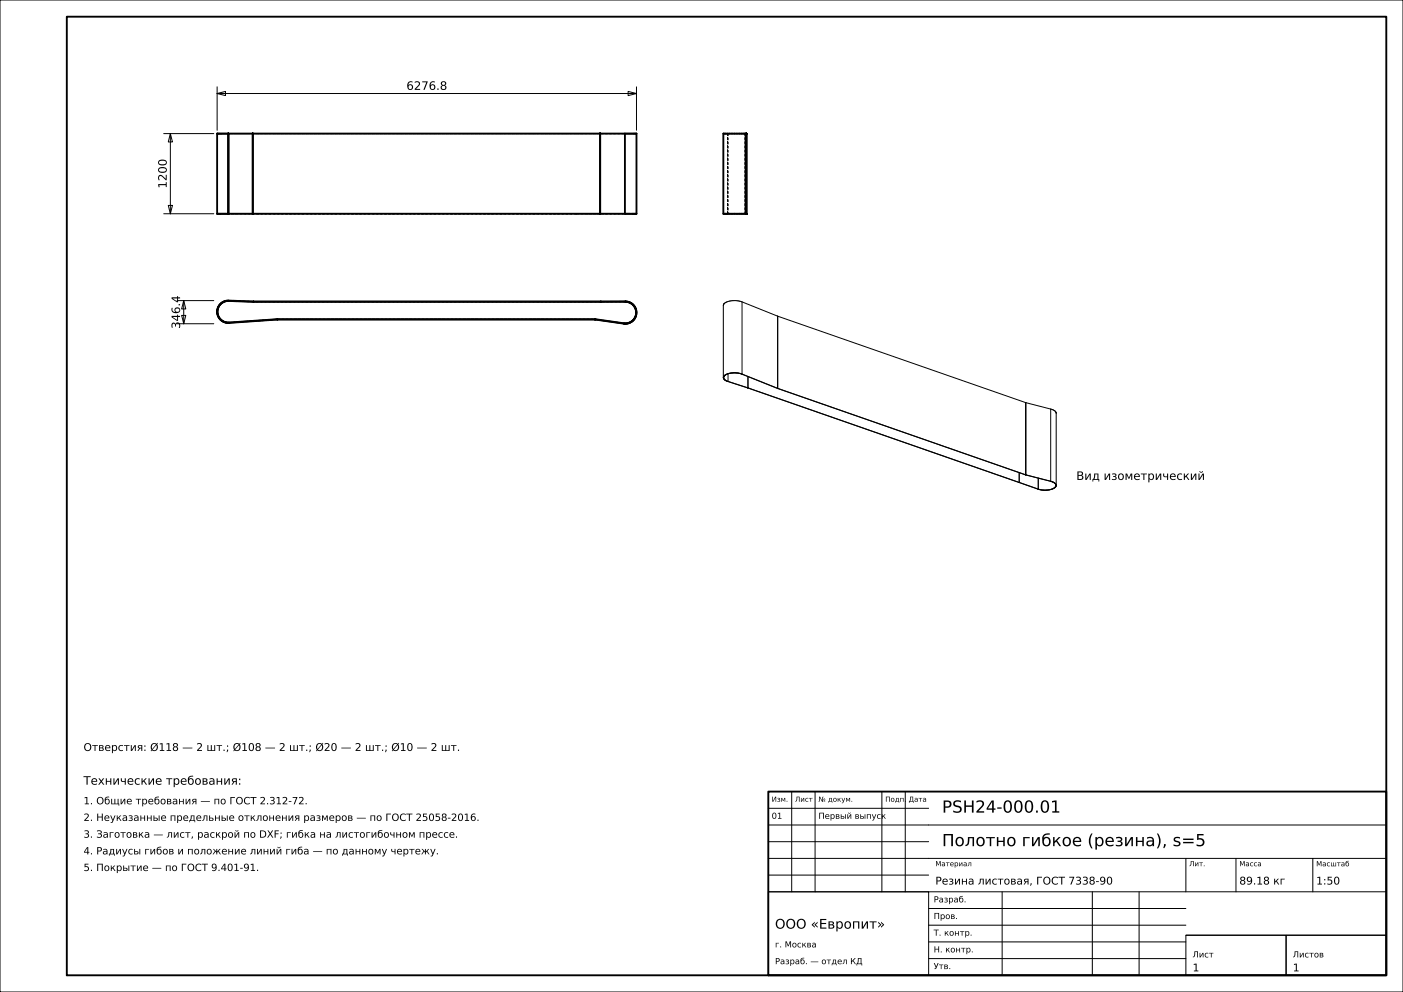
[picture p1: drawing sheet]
<svg xmlns="http://www.w3.org/2000/svg" width="420mm" height="297mm" viewBox="0 0 420 297" stroke-linecap="round" stroke-linejoin="round" font-family="sans-serif">
<g fill="none" stroke="#000" stroke-width=".3">
<path d="M0 0h420v297h-420zM49 40h15M51 40l.6 2.5h-1.2zM51 40v24M65 28l2.5-.6v1.2zM65 26v13M65 28h125.5M188 27.4l2.5 .6-2.5 .6zM190.5 26v13M49 64h15M50.4 61.5h1.2l-.6 2.5zM53 96.9h11"/>
<path d="M53 90h11M54.4 94.4h1.2l-.6 2.5zM55 90l.6 2.5h-1.2zM55 90v6.9M216.5 91.4v21.7M216.5 91.3v.1M216.6 91.2l-.1 .1M216.6 91.2h.1M216.8 90.9l-.2 .3M216.8 90.8v.1M222.1 90.4l10.7 4.2M222.1 90.4a6.1 6.1 0 0 0-5.3 .4"/>
<path d="M222.1 90.4v21.6M232.8 94.6v.1M232.8 94.6v21.7M232.8 94.7l74.2 25.8M232.8 94.7v21.6M216.5 113.1a1.5 1.5 0 0 0 1.4 1.1M216.6 113l.2 .5 .5 .4M216.7 112.9l-.1 .1M216.7 112.6l-.2 .5M216.8 112.5l-.1 .1M217.3 114l.6 .2M217.9 114.2l5.9 2"/>
<path d="M217.9 111.9l-1.1 .6M217.9 114.2l6 1.9M217.9 111.9v2.3M217.9 114.2h.1M218 111.9l-1 .5-.3 .5M218.4 111.8l-.5 .1M219 111.7h.5M219 111.7h-.5M219 111.7l-.9 .1M219.2 111.7h-.2M219.5 111.6h.2M219.7 111.6h.7"/>
<path d="M220.6 111.7l.9 .1M220.7 111.6h-.8M220.7 111.6l.9 .2M221.5 111.8l.6 .2M221.7 111.9l.4 .1M222.1 112l10.7 4.3M222.1 112h.1M223.8 116.2h.1M223.8 116.2l81.2 28.3 .1-3M223.9 116.1h.1M223.9 116.1l-.1 .1M223.9 112.8v3.3"/>
<path d="M223.9 116.1l86.8 30.4M232.8 116.3l74.2 25.8M232.8 116.3h.1M307 120.5l.1 .1M307 120.5v21.6M307.1 120.6l7.4 1.9M307.1 120.6v21.6M314.5 122.5a1.77 1.77 0 0 1 1.7 1.2M314.5 122.5v21.6M316.2 123.7h.1M316.2 123.7v21.6M307 142.1l.1 .1"/>
<path d="M307.1 142.2l7.4 1.9M307.1 142.2h.1M310.8 146.5l1 .2M310.8 146.4v.1M310.8 143.2v3.2M310.8 146.4l.4 .1M311.3 146.6l.5 .1M311.8 146.7h.5M312 146.7h.9M314.5 144.1l.2 .1M314.5 144.1h.2M314.5 144.1h.1"/>
<path d="M314.7 144.2l.9 .3 .5 .6M314.7 146.5l-1.8 .3M314.7 144.1l.7 .3M314.9 146.5l-2 .2M315.1 146.4l-.2 .1M315.4 144.5l.6 .6M315.9 145.8l-.7 .5M315.9 145.8h.1M315.9 145.9l-1.1 .5M316 145.8l-.1 .1M316 145.1h.1M316.1 145.5l-.2 .3"/>
<path d="M316.1 145.7l-.1 .1M316.1 145.1v.1M316.1 145.5h.1M316.1 145.2v.1M316.1 145.4v.1M316.1 145.3h.1M316.1 145.7h.1M316.1 145.3v.1M316.1 145.6v.1M316.1 145.1h.1M316.1 145.5v.1M316.2 145.1v.1"/>
<path d="M316.2 145.4l-.1 .1M316.2 145.2v.1M316.2 145.4h.1M316.2 145.3h.1M316.2 145.3v.1M237 237v30M244 237v30M264 237v30M271 237v30M230 257h185M230 252h48M230 247h185"/>
<path d="M230 242h48M355 257v10M370 257v10M393 257v10M230 267h48v25h-48zM230 267h185M230 262h48M278 277h77M278 272h77M300 267v25M327 267v25M341 267v25"/>
<path d="M278 287h77M278 282h77M355 280h30v12h-30zM355 280h60M385 280h30v12h-30z"/>
</g>
<g fill="none" stroke="#000" stroke-width=".56">
<path d="M20 5h395v287h-395zM65 40h125.5v24h-125.5zM68.3 40v24M75.7 40v24M179.7 40v24M187.1 40v24M216.5 40h7v24h-7zM223.2 40v24M68.5 90.1a3.2 3.2 0 0 0-3.4 3.3 3.2 3.2 0 0 0 3.5 3.2M68.5 90.1l7.4 .3M68.5 90a3.3 3.3 0 0 0-3.5 3.4 3.3 3.3 0 0 0 3.6 3.3M68.5 90l7.4 .3"/>
<path d="M68.5 90v.1M68.6 96.6v.1M75.9 90.4h.1M75.9 90.3h.1M75.9 90.3v.1M75.9 90.4h104M83 95.6l-14.4 1M83 95.6v.1M83 95.7l-14.4 1M83.1 95.7h95M83.1 95.6h-.1M83.1 95.7h-.1"/>
<path d="M83.1 95.6h95M83.1 95.6v.1M178.1 95.6h.1M178.1 95.7h.1M178.1 95.6v.1M178.2 95.7l8.5 1.2M178.2 95.6l8.5 1.2M178.2 95.6v.1M179.9 90.3v.1M186.7 96.8v.1M187.2 90.2l-111.3 .1M187.2 90.3l-7.3 .1"/>
<path d="M187.2 90.3a3.2 3.2 0 0 1 3.2 3.5 3.2 3.2 0 0 1-3.7 3M187.2 90.2v.1M187.2 90.2a3.3 3.3 0 0 1 3.3 3.6 3.3 3.3 0 0 1-3.8 3.1M230 237h185v55h-185z"/>
</g>
<g fill="none" stroke="#000" stroke-width=".3" stroke-dasharray=".7 .5" stroke-linecap="butt">
<path d="M65 40h.1M65.1 40h.1M65.2 40h-.1M65.2 40h.1M65.2 40h.2M65.3 40h-.1M65.3 40h.1M65.4 40h.2M65.4 40h-.1M65.6 40h-.2M65.6 40h.2M65.6 40h.3"/>
<path d="M65.8 40h-.2M65.8 40h.2M65.9 40h.3M66 40h-.2M66 40h.3M66.2 40h.3M66.3 40h-.3M66.3 40h.3M66.5 40h.3M66.6 40h-.3M66.6 40h.3M66.8 40h.4"/>
<path d="M66.9 40h-.3M66.9 40h.4M67.2 40h.4M67.3 40h-.4M67.3 40h.3M67.6 40h.4M67.6 40h-.3M68 40h-.4M68 40h.3M68 40h.4M68.3 40h-.3M68.4 40h7.3"/>
<path d="M68.4 40h.4M68.5 40h-.1M68.6 40h-.1M68.7 40h-.1M68.8 40h-.1M68.8 40h8.5M75.7 40h104M77.3 40h-8.5M77.3 40h.1M77.4 40h-.1M77.4 40h.1M77.5 40h-.1"/>
<path d="M77.5 40h95M172.5 40h-95M172.5 40h.1M172.5 40h14.5M172.6 40h-.1M179.7 40h7.4M187 40h.4M187 40h-14.4M187.1 40h.4M187.4 40h-.4M187.4 40h.3M187.5 40h.3"/>
<path d="M187.7 40h-.3M187.7 40h.4M187.8 40h.4M188.1 40h-.4M188.1 40h.4M188.2 40h.3M188.5 40h-.4M188.5 40h.3M188.5 40h.4M188.8 40h-.3M188.8 40h.4M188.9 40h.3"/>
<path d="M189.1 40h-.3M189.2 40h.2M189.2 40h.3M189.4 40h-.3M189.4 40h.3M189.5 40h.2M189.7 40h-.3M189.7 40h.2M189.7 40h.3M189.9 40h-.2M189.9 40h.2M190 40h.2"/>
<path d="M190.1 40h-.2M190.1 40h.1M190.2 40h.1M190.2 40h-.1M190.2 40h.2M190.3 40h.1M190.3 40h-.1M190.4 40h-.1M190.4 40h.1M216.5 40h.1M216.6 40h.1M216.6 40h1.2"/>
<path d="M216.7 40h-.1M216.7 40h.3M216.8 40h.1M216.9 40h.2M216.9 40h1M217 40h.3M217 40h-.1M217.1 40h.4M217.2 40h-.2M217.3 40h.6M217.5 40h.5M217.6 40h-.4"/>
<path d="M217.8 40h.1M217.8 40h-1M217.9 40h.6M217.9 40h-1.2M217.9 40v24M218 40h.6M218.1 40h-.5M218.5 40h.7M218.6 40h.7M218.7 40h-.6M219.2 40h.7M219.3 40h.8"/>
<path d="M219.4 40h-.7M219.9 40h.7M220.1 40h.7M220.1 40h-.7M220.6 40h.7M220.8 40h.7M220.8 40h-.7M221.3 40h.6M221.5 40h.6M221.5 40h-.7M221.9 40h.5M222.1 40h.6"/>
<path d="M222.1 40h-.6M222.4 40h.4M222.7 40h-.6M222.7 40h.4M222.8 40h.2M223 40h.1M223 40h-.3M223.1 40h.3M223.1 40v24M223.1 40h.1M223.2 40h-.1M223.2 40v24"/>
<path d="M223.3 40h-.3M223.4 40h.1M223.4 40h-.1M223.5 40h-.1M65.1 64h-.1M65.1 64h.1M65.2 64h-.1M65.2 64h.1M65.3 64h-.1M65.3 64h.1M65.4 64h-.2M65.4 64h-.1"/>
<path d="M65.4 64h.2M65.6 64h-.2M65.6 64h.2M65.8 64h-.2M65.8 64h.2M65.9 64h-.3M66 64h-.2M66 64h.3M66.2 64h-.3M66.3 64h-.3M66.3 64h.3M66.5 64h-.3"/>
<path d="M66.6 64h-.3M66.6 64h.3M66.8 64h-.3M66.9 64h-.3M66.9 64h.4M67.2 64h-.4M67.3 64h-.4M67.3 64h.3M67.6 64h-.4M67.6 64h-.3M67.6 64h.4M68 64h-.4"/>
<path d="M68 64h.3M68.3 64v-24M68.3 64h-.3M68.4 64h7.3M68.4 64h-.4M68.5 64h-.1M68.6 64h-.1M68.7 64h-.1M68.8 64h-.1M68.8 64h-.4M75.7 64h104M77.3 64h-8.5"/>
<path d="M77.4 64h-.1M77.5 64h-.1M172.5 64h-95M172.6 64h-.1M179.7 64h7.4M187 64h-14.5M187 64h-14.4M187.1 64h.4M187.4 64h-.4M187.5 64h.3M187.7 64h-.3M187.8 64h.4"/>
<path d="M188.1 64h-.4M188.2 64h.3M188.5 64h-.4M188.5 64h.4M188.8 64h-.3M188.9 64h.3M189.1 64h-.3M189.2 64h.2M189.2 64h-.4M189.4 64h-.3M189.4 64h.3M189.5 64h-.3"/>
<path d="M189.7 64h-.3M189.7 64h.2M189.7 64h-.2M189.9 64h-.2M189.9 64h.2M190 64h-.3M190.1 64h-.2M190.1 64h.1M190.2 64h-.2M190.2 64h-.1M190.2 64h.2M190.3 64h-.1"/>
<path d="M190.4 64h-.1M190.5 64h-.1M216.6 64h-.1M216.6 64h.1M216.7 64h-.1M216.7 64h.3M216.8 64h1M216.9 64h-.1M216.9 64h1M217 64h.3M217 64h-.1M217.1 64h-.2"/>
<path d="M217.2 64h-.2M217.3 64h.6M217.5 64h-.4M217.6 64h-.4M217.8 64h-1.2M217.8 64v-24M217.9 64h.6M217.9 64h-1.2M217.9 64h-.1M218 64h-.5M218.1 64h-.5M218.5 64h.7"/>
<path d="M218.6 64h-.6M218.7 64h-.6M219.2 64h.7M219.3 64h-.7M219.4 64h-.7M219.9 64h.7M220.1 64h-.8M220.1 64h-.7M220.6 64h.7M220.8 64h-.7M221.3 64h.6M221.5 64h-.7"/>
<path d="M221.9 64h.5M222.1 64h-.6M222.4 64h.4M222.7 64h-.6M222.8 64h.2M223 64h.1M223 64h-.3M223.1 64h-.4M223.1 64h.1M223.1 64h.3M223.1 64v-24M223.2 64v-24"/>
<path d="M223.3 64h-.3M223.4 64h-.3M223.4 64h.1M223.4 64h-.1M223.5 64h-.1M65 93.3v.2M65 93.5v.2M65 93.1v.2M65 93.7v.2M65 92.9v.2M65 93.9l.1 .2M65.1 92.7l-.1 .2"/>
<path d="M65.1 94.1v.2M65.1 93.4v.2M65.1 93.2v.2M65.1 93.6v.2M65.1 92.5v.2M65.1 93v.2M65.1 93.8l.1 .2M65.1 94.3l.1 .2M65.1 92.8v.2M65.2 94v.2M65.2 92.3l-.1 .2M65.2 92.6l-.1 .2"/>
<path d="M65.2 94.5l.1 .2M65.2 94.2l.1 .2M65.2 92.1v.2M65.2 92.4v.2M65.3 94.4v.2M65.3 94.7l.1 .2M65.3 92.2l-.1 .2M65.3 91.9l-.1 .2M65.3 94.6l.1 .2M65.4 94.9l.1 .1M65.4 92l-.1 .2M65.4 91.7l-.1 .2"/>
<path d="M65.4 94.8l.1 .1M65.5 95l.1 .2M65.5 91.8l-.1 .2M65.5 91.5l-.1 .2M65.5 94.9l.1 .2M65.6 91.7l-.1 .1M65.6 95.2l.1 .2M65.6 95.1l.1 .2M65.6 91.4l-.1 .1M65.7 91.5l-.1 .2M65.7 95.4l.1 .1M65.7 95.3l.2 .1"/>
<path d="M65.8 91.2l-.2 .2M65.8 91.3l-.1 .2M65.8 95.5l.2 .2M65.9 95.4l.1 .2M65.9 91.1l-.1 .1M65.9 91.2l-.1 .1M66 95.7l.1 .1M66 95.6l.1 .1M66 90.9l-.1 .2M66.1 91l-.2 .2M66.1 95.8l.2 .2M66.1 95.7l.2 .2"/>
<path d="M66.2 90.8l-.2 .1M66.2 90.9l-.1 .1M66.3 96l.1 .1M66.3 95.9l.2 .1M66.4 90.7l-.2 .1M66.4 90.8l-.2 .1M66.4 96.1l.2 .1M66.5 96l.1 .1M66.5 90.5l-.1 .2M66.5 90.6l-.1 .2M66.6 96.2l.2 .1M66.6 96.1l.2 .1"/>
<path d="M66.7 90.4l-.2 .1M66.7 90.5l-.2 .1M66.8 96.3l.2 .1M66.8 96.2l.2 .1M66.9 90.3l-.2 .1M66.9 90.4l-.2 .1M67 96.4l.2 .1M67 96.3l.2 .1M67.1 90.3h-.2M67.1 90.4h-.2M67.2 96.5h.2M67.2 96.4h.2"/>
<path d="M67.3 90.2l-.2 .1M67.3 90.3l-.2 .1M67.4 96.5l.2 .1M67.4 96.4l.2 .1M67.4 90.1l-.1 .1M67.5 90.2l-.2 .1M67.6 96.6h.2M67.6 96.5h.2M67.6 90.1h-.2M67.7 90.2h-.2M67.8 96.6l.2 .1M67.8 96.5l.2 .1"/>
<path d="M67.8 90l-.2 .1M67.9 90.1l-.2 .1M68 96.7h.2M68 96.6h.2M68.1 90h-.3M68.1 90.1h-.2M68.2 96.6h.2M68.2 96.7h.2M68.3 90.1h-.2M68.3 90h-.2M68.4 96.6h.2M68.4 96.7h.2"/>
<path d="M68.5 90.1h-.2M68.5 90h-.2M68.6 96.6l14.4-1M68.6 96.7l14.4-1M75.9 90.4l-7.4-.3M75.9 90.3l-7.4-.3M83 95.6h.1M83 95.7h.1M83.1 95.7h95M83.1 95.6h95M178.1 95.6h.1M178.1 95.7h.1"/>
<path d="M178.2 95.7l8.5 1.2M178.2 95.6l8.5 1.2M179.9 90.3h-104M179.9 90.4h-104M186.7 96.9h.2M186.7 96.8h.2M186.9 96.9h.2M186.9 96.8h.2M187.1 96.9h.2M187.1 96.8h.2M187.2 90.2l-7.3 .1M187.2 90.3l-7.3 .1"/>
<path d="M187.2 90.3v-.1M187.3 96.9h.2M187.3 96.8h.2M187.4 90.4l-.2-.1M187.4 90.3l-.2-.1M187.5 96.9h.2M187.5 96.8h.2M187.6 90.4h-.2M187.6 90.3h-.2M187.7 96.9l.2-.1M187.7 96.8l.2-.1M187.8 90.4h-.2"/>
<path d="M187.8 90.3h-.2M187.9 96.7h.2M187.9 96.8h.2M188 90.4h-.2M188 90.3h-.2M188.1 96.7l.2-.1M188.1 96.8l.2-.1M188.2 90.5l-.2-.1M188.2 90.4l-.2-.1M188.3 96.6h.2M188.3 96.7h.2M188.4 90.6l-.2-.1"/>
<path d="M188.4 90.5l-.2-.1M188.5 96.6l.2-.1M188.5 96.7l.2-.1M188.6 90.6h-.2M188.6 90.5h-.2M188.7 96.5l.2-.1M188.7 96.6l.2-.1M188.7 90.7l-.1-.1M188.8 90.6l-.2-.1M188.9 96.4l.1-.1M188.9 96.5l.1-.1M188.9 90.8l-.2-.1"/>
<path d="M188.9 90.7l-.1-.1M189 96.3l.2-.2M189 96.4l.2-.2M189.1 91l-.2-.2M189.1 90.8l-.2-.1M189.2 96.1l.1-.1M189.2 96.2l.2-.1M189.2 91.1l-.1-.1M189.3 91l-.2-.2M189.3 96l.2-.1M189.4 96.1l.1-.1M189.4 91.2l-.2-.1"/>
<path d="M189.4 91.1l-.1-.1M189.5 95.9l.1-.2M189.5 96l.2-.2M189.5 91.3l-.1-.1M189.6 91.2l-.2-.1M189.6 95.7l.2-.1M189.7 95.8l.1-.1M189.7 91.5l-.2-.2M189.7 91.4l-.1-.2M189.8 95.6l.1-.2M189.8 91.6l-.1-.1M189.8 95.7l.1-.2"/>
<path d="M189.8 91.5l-.1-.1M189.9 95.4l.1-.2M189.9 91.8l-.1-.2M189.9 95.5l.1-.1M190 91.7l-.2-.2M190 95.2l.1-.1M190 92l-.1-.2M190 95.4l.1-.2M190.1 91.9l-.1-.2M190.1 95.1l.1-.2M190.1 92.2l-.1-.2M190.1 95.2l.1-.2"/>
<path d="M190.2 92.1l-.1-.2M190.2 94.9v-.2M190.2 92.3l-.1-.1M190.2 95l.1-.2M190.2 94.7l.1-.2M190.3 92.2l-.1-.1M190.3 92.5l-.1-.2M190.3 94.5l.1-.2M190.3 94.8l.1-.2M190.3 92.7v-.2M190.3 92.4v-.2M190.4 94.3v-.2"/>
<path d="M190.4 92.9l-.1-.2M190.4 94.6v-.2M190.4 94.1v-.2M190.4 92.6l-.1-.2M190.4 93.1v-.2M190.4 93.9v-.2M190.4 93.3v-.2M190.4 94.4l.1-.2M190.4 93.7v-.2M190.4 93.5v-.2M190.4 92.8v-.2M190.5 94.2v-.2"/>
<path d="M190.5 93l-.1-.2M190.5 94v-.2M190.5 93.2v-.2M190.5 93.8v-.2M190.5 93.4v-.2M190.5 93.6v-.2"/>
</g>
<g font-size="5">
<text x="282" y="243.3">PSH24-000.01</text>
<text x="282" y="253.3">Полотно гибкое (резина), s=5</text>
</g>
<text font-size="4" x="232" y="278">ООО «Европит»</text>
<g font-size="3.5">
<text x="121.7" y="26.9">6276.8</text>
<text x="49.9" y="56.4" transform="rotate(-90 49.9 56.4)">1200</text>
<text x="53.9" y="98.5" transform="rotate(-90 53.9 98.5)">346.4</text>
<text x="322.2" y="143.7">Вид изометрический</text>
<text x="25" y="234.9">Технические требования:</text>
</g>
<g font-size="3.2">
<text x="25" y="224.8">Отверстия: Ø118 — 2 шт.; Ø108 — 2 шт.; Ø20 — 2 шт.; Ø10 — 2 шт.</text>
<text x="280" y="264.8">Резина листовая, ГОСТ 7338-90</text>
<text x="371" y="264.8">89.18 кг</text>
<text x="394" y="264.8">1:50</text>
<text x="357" y="290.8">1</text>
<text x="387" y="290.8">1</text>
</g>
<g font-size="3">
<text x="25" y="240.8">1. Общие требования — по ГОСТ 2.312-72.</text>
<text x="25" y="245.8">2. Неуказанные предельные отклонения размеров — по ГОСТ 25058-2016.</text>
<text x="25" y="250.8">3. Заготовка — лист, раскрой по DXF; гибка на листогибочном прессе.</text>
<text x="25" y="255.8">4. Радиусы гибов и положение линий гиба — по данному чертежу.</text>
<text x="25" y="260.8">5. Покрытие — по ГОСТ 9.401-91.</text>
</g>
<g font-size="2.5">
<text x="231" y="245.1">01</text>
<text x="245" y="245.1">Первый выпуск</text>
<text x="279.5" y="270.2">Разраб.</text>
<text x="279.5" y="275.1">Пров.</text>
<text x="279.5" y="280.1">Т. контр.</text>
<text x="232" y="283.6">г. Москва</text>
<text x="279.5" y="285.1">Н. контр.</text>
<text x="357" y="286.6">Лист</text>
<text x="387" y="286.6">Листов</text>
<text x="232" y="288.7">Разраб. — отдел КД</text>
<text x="279.5" y="290.1">Утв.</text>
</g>
<g font-size="2.1">
<text x="231" y="240">Изм.</text>
<text x="238" y="240">Лист</text>
<text x="245" y="240">№ докум.</text>
<text x="265" y="240">Подп.</text>
<text x="272" y="240">Дата</text>
<text x="280" y="259.3">Материал</text>
<text x="356" y="259.3">Лит.</text>
<text x="371" y="259.3">Масса</text>
<text x="394" y="259.4">Масштаб</text>
</g>
</svg>
